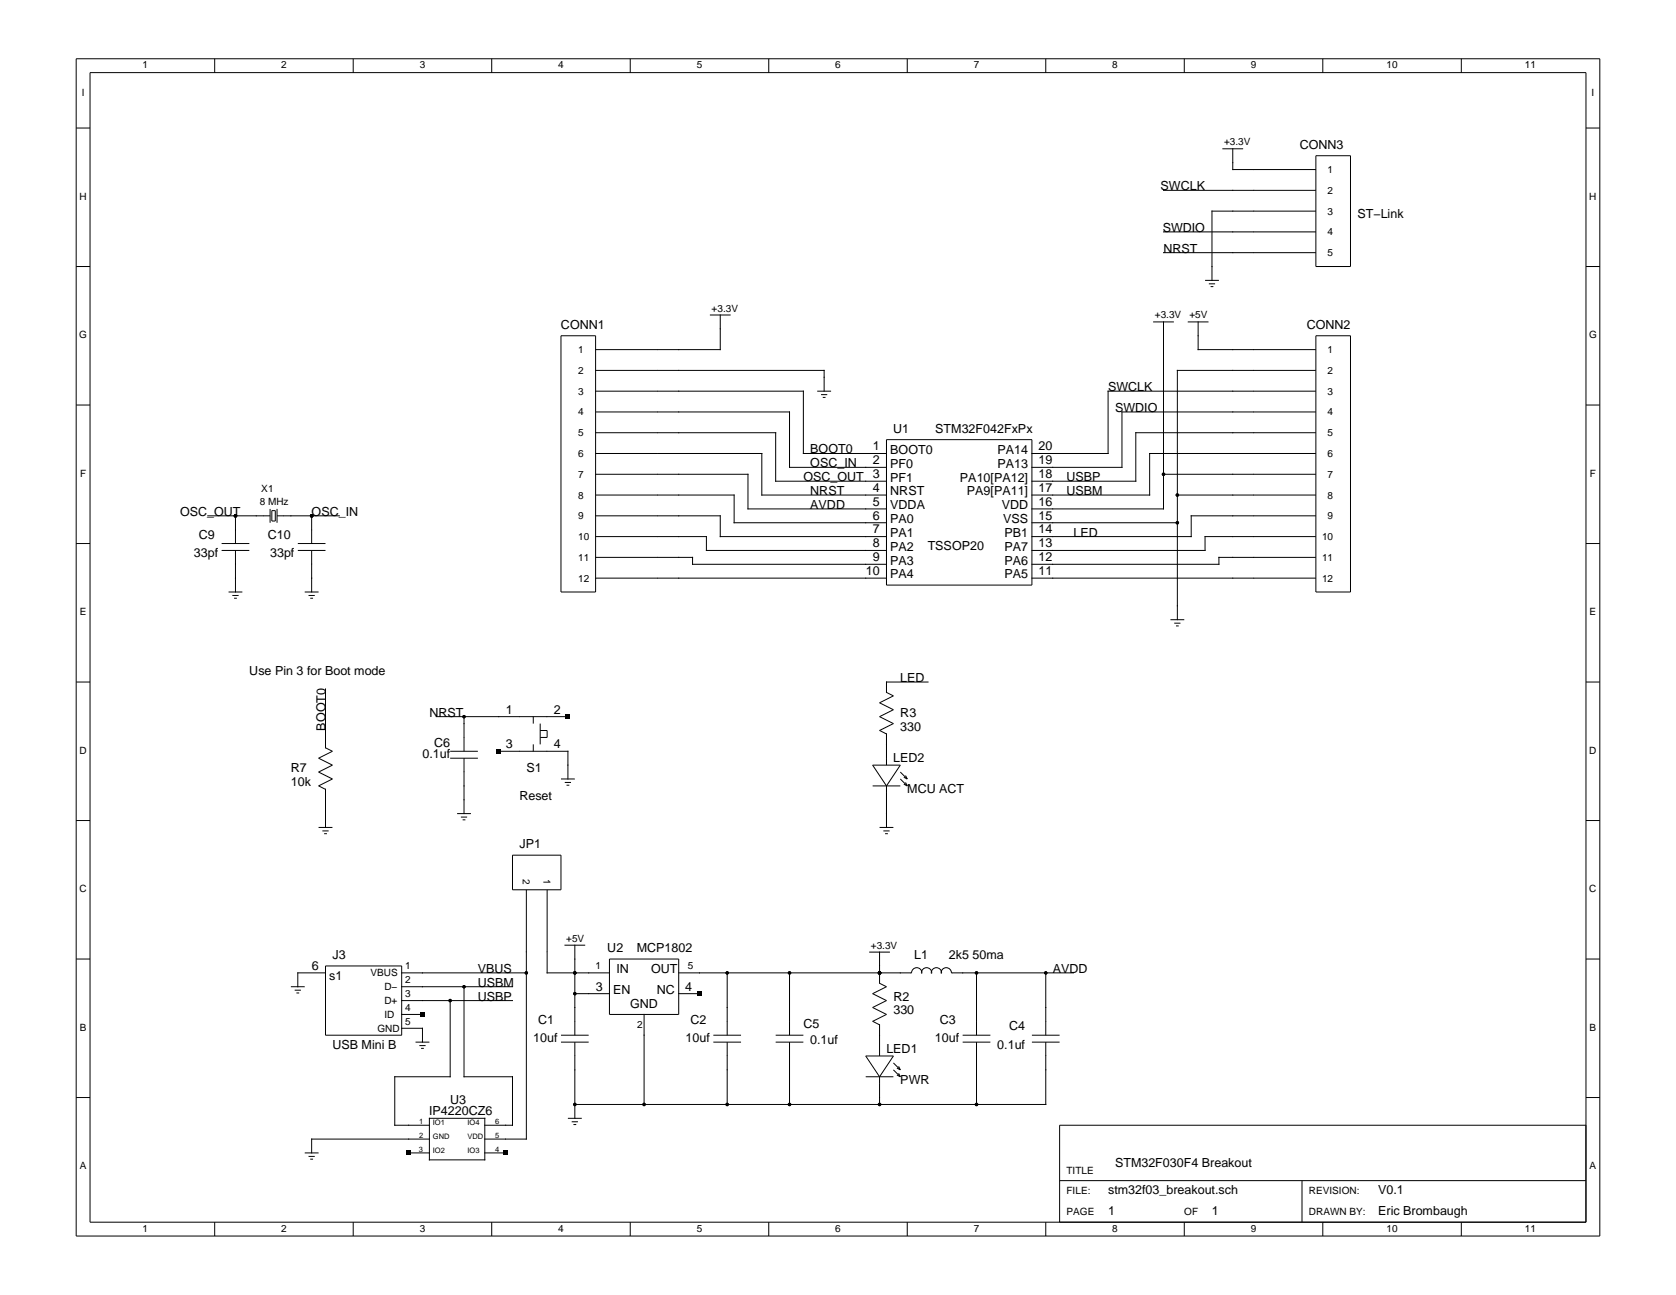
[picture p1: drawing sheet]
<svg xmlns="http://www.w3.org/2000/svg" width="279mm" height="216mm" viewBox="0 0 279 216" stroke-linecap="round" stroke-linejoin="round" font-family="sans-serif">
<g fill="none" stroke="#000" stroke-width=".17">
<path d="M12.7 9.8h254v196.3h-254zM15 12.1h249.4v191.7h-249.4zM35.8 9.8v2.3M58.9 9.8v2.3M82 9.8v2.3M105.1 9.8v2.3M128.2 9.8v2.3M151.2 9.8v2.3M174.3 9.8v2.3M197.4 9.8v2.3M220.5 9.8v2.3M243.6 9.8v2.3"/>
<path d="M12.7 21.3h2.3M194 31.7h25.4M194 38.7h25.4M203.8 24.8h3.4M205.5 24.8v3.5h13.9M219.4 26h5.7v18.4h-5.7zM219.4 35.2h-17.4v11.5M264.4 21.3h2.3M12.7 44.4h2.3M93.5 56h5.8v42.7h-5.8zM118.3 52.5h3.5M120.1 52.5v5.8h-20.8"/>
<path d="M192.2 53.7h3.5M194 53.7v31.1h-22M194 42.1h25.4M198 53.7h3.5M199.7 53.7v4.6h19.7M200.9 46.7h2.3M201.5 47.3h1.1M201.8 47.8h.5M219.4 56h5.7v42.7h-5.7zM264.4 44.4h2.3M12.7 67.5h2.3M99.3 75.6h27.7v6.9h20.8"/>
<path d="M99.3 72.1h30v8.1h18.5M99.3 68.7h32.3v9.2h16.2M99.3 79.1h25.4v5.7h23.1M99.3 65.2h34.6v10.4h13.9M99.3 61.8h38.1v3.4M136.2 65.2h2.3M136.9 65.8h1M137.2 66.3h.4M147.8 73.3h24.2v24.2h-24.2zM194 79.1h25.4M219.4 75.6h-27.7v6.9h-19.7M219.4 72.1h-30.1v8.1h-17.3"/>
<path d="M219.4 68.7h-32.4v9.2h-15M219.4 65.2h-34.7v10.4h-12.7M219.4 61.8h-23.1v41.5M264.4 67.5h2.3M12.7 90.6h2.3M34.6 86h10.4M36.9 90.6h4.7M36.9 91.8h4.7M38.1 98.7h2.3M38.7 99.3h1.1M39 99.7h.5M39.3 86v4.6"/>
<path d="M39.3 91.8v6.9M45 84.8v2.4M45.3 85.1h.6v1.8h-.6zM46.2 86h10.4M46.2 84.8v2.4M49.6 90.6h4.7M49.6 91.8h4.7M50.8 98.7h2.3M51.4 99.3h1.1M51.7 99.7h.5M52 86v4.6M52 91.8v6.9"/>
<path d="M99.3 82.5h23.1v4.7h25.4M99.3 89.5h18.5v2.3h30M99.3 86h20.8v3.5h27.7M99.3 96.4h48.5M99.3 92.9h16.2v1.2h32.3M172 96.4h47.4M172 87.2h24.3M196.3 82.5h23.1M219.4 89.5h-18.5v2.3h-28.9M219.4 86h-20.8v3.5h-26.6M219.4 92.9h-16.2v1.2h-31.2M264.4 90.6h2.3"/>
<path d="M12.7 113.7h2.3M54.3 114.9v9.8l1.1 .6-2.3 1.1 2.3 1.2-2.3 1.1 2.3 1.2-2.3 1.1 1.2 .6M72.7 119.5h22M77.4 119.5v5.8M88.9 119.5v1.1M154.7 113.7h-6.9v1.7l1.1 .6-2.3 1.2 2.3 1.1-2.3 1.2 2.3 1.1-2.3 1.2 1.2 .6v5.2M195.1 103.3h2.3M195.8 103.9h1M196 104.4h.5M264.4 113.7h2.3M12.7 136.8h2.3M53.1 138h2.3"/>
<path d="M53.7 138.5h1.1M54 139h.5M54.3 131.6v6.4M75 125.3h4.7M75 126.4h4.7M76.2 135.6h2.3M76.8 136.2h1.1M77.1 136.7h.5M77.4 126.4v9.2M83.1 125.3h11.6v4.6M88.9 124.1v1.2M90.1 120.6v3.5"/>
<path d="M90.1 121.8h1.1v1.1h-1.1M93.5 129.9h2.3M94.2 130.4h1M94.4 130.9h.5M145.5 127.6h4.6l-2.3 3.4zM145.5 131h4.6M146.6 138h2.3M147.3 138.5h1M147.6 139h.4M147.8 131v7M150.1 128.7l1.1 1.2M150.1 129.9l1.1 1.1"/>
<path d="M150.7 130.7l.5 .3M150.7 129.6l.5 .3M151 130.4l.2 .6M151 129.3l.2 .6M264.4 136.8h2.3M12.7 159.9h2.3M85.4 142.6h8.1v5.7h-8.1zM87.7 148.3v41.6h-6.9M91.2 148.3v13.9h10.4M94.1 157.6h3.5M95.8 157.6v15M101.6 159.9h11.5v9.2h-11.5z"/>
<path d="M144.9 158.7h3.5M146.6 158.7v5.2l1.2 .6-2.3 1.2 2.3 1.1-2.3 1.2 2.3 1.1-2.3 1.2M264.4 159.9h2.3M48.5 164.5h2.3M49.1 165.1h1.1M49.4 165.5h.5M54.3 161h12.7v11.6h-12.7zM54.3 162.2h-4.7v2.3M67 162.2h20.7M67 169.1h3.4M67 164.5h18.4M67 166.8h18.4"/>
<path d="M67 171.4h3.4v2.3M69.3 173.7h2.3M69.9 174.3h1M70.2 174.8h.5M75 166.8v12.7h-9.2v8.1h5.8M77.4 164.5v15h8v8.1h-4.6M93.5 173.7h4.6M93.5 172.6h4.6M95.8 173.7v12.7M95.8 165.7h5.8M107.4 169.1v15M113.1 162.2h38.9a.84 .84 0 0 1 .8-.9 .84 .84 0 0 1 .8 .9 .82 .82 0 0 1 .9-.9 .82 .82 0 0 1 .8 .9 .82 .82 0 0 1 .8-.9 .82 .82 0 0 1 .8 .9 .84 .84 0 0 1 .8-.9 .84 .84 0 0 1 .9 .9h20.4"/>
<path d="M113.1 165.7h3.5M118.9 173.7h4.6M118.9 172.6h4.6M121.2 162.2v10.4M121.2 173.7v10.4M129.3 173.7h4.6M129.3 172.6h4.6M131.6 162.2v10.4M131.6 173.7v10.4M144.3 179.5h4.6M144.3 176.1h4.6l-2.3 3.4zM145.5 170.3l1.1 .6"/>
<path d="M146.6 170.8v5.3M146.6 179.5v4.6M148.9 178.4l1.2 1.1M148.9 177.2l1.2 1.2M149.5 178.1l.6 .3M149.5 179.2l.6 .3M149.8 177.8l.3 .6M149.8 178.9l.3 .6M160.5 173.7h4.6M160.5 172.6h4.6M162.8 162.2v10.4M162.8 173.7v10.4"/>
<path d="M172 173.7h4.6M172 172.6h4.6M174.3 162.2v10.4M174.3 173.7v10.4h-78.5M12.7 183h2.3M50.8 192.2h2.3M51.4 192.8h1.1M51.7 193.3h.5M68.1 192.2h3.5M71.6 189.9h-19.6v2.3M71.6 186.4h9.2v7h-9.2zM80.8 192.2h3.5"/>
<path d="M94.7 186.4h2.3M95.3 187h1M95.6 187.5h.5M176.6 196.8h87.8M217.1 196.8v7M264.4 187.6h-87.8v16.2M264.4 183h2.3M35.8 203.8v2.3M58.9 203.8v2.3M82 203.8v2.3M105.1 203.8v2.3M128.2 203.8v2.3"/>
<path d="M151.2 203.8v2.3M174.3 203.8v2.3M197.4 203.8v2.3M220.5 203.8v2.3M243.6 203.8v2.3"/>
</g>
<g fill="#000">
<path d="M94.3 119.1h.7v.7h-.7zM82.8 124.9h.7v.7h-.7zM70.1 168.8h.7v.7h-.7zM116.3 165.3h.7v.7h-.7zM67.8 191.9h.7v.7h-.7zM83.9 191.9h.7v.7h-.7z"/>
<circle cx="194" cy="79.1" r=".29"/>
<circle cx="39.3" cy="86" r=".29"/>
<circle cx="52" cy="86" r=".29"/>
<circle cx="196.3" cy="87.2" r=".29"/>
<circle cx="196.3" cy="82.5" r=".29"/>
<circle cx="77.4" cy="119.5" r=".29"/>
<circle cx="75" cy="166.8" r=".29"/>
<circle cx="77.4" cy="164.5" r=".29"/>
<circle cx="87.7" cy="162.2" r=".29"/>
<circle cx="95.8" cy="162.2" r=".29"/>
<circle cx="95.8" cy="165.7" r=".29"/>
<circle cx="121.2" cy="162.2" r=".29"/>
<circle cx="131.6" cy="162.2" r=".29"/>
<circle cx="146.6" cy="162.2" r=".29"/>
<circle cx="162.8" cy="162.2" r=".29"/>
<circle cx="174.3" cy="162.2" r=".29"/>
<circle cx="95.8" cy="184.1" r=".29"/>
<circle cx="107.4" cy="184.1" r=".29"/>
<circle cx="121.2" cy="184.1" r=".29"/>
<circle cx="131.6" cy="184.1" r=".29"/>
<circle cx="146.6" cy="184.1" r=".29"/>
<circle cx="162.8" cy="184.1" r=".29"/>
</g>
<g font-size="2.1">
<text x="216.7" y="24.8">CONN3</text>
<text x="193.5" y="31.7">SWCLK</text>
<text x="193.8" y="38.7">SWDIO</text>
<text x="226.3" y="36.4">ST−Link</text>
<text x="194" y="42.1">NRST</text>
<text x="93.5" y="54.8">CONN1</text>
<text x="217.8" y="54.8">CONN2</text>
<text x="184.7" y="65.2">SWCLK</text>
<text x="185.9" y="68.7">SWDIO</text>
<text x="135.1" y="77.9">OSC_IN</text>
<text x="135.1" y="75.6">BOOT0</text>
<text x="145.5" y="75.1">1</text>
<text x="145.5" y="77.4">2</text>
<text x="148.4" y="75.7">BOOT0</text>
<text x="148.4" y="78">PF0</text>
<text x="148.9" y="72.1">U1</text>
<text x="155.9" y="72.1">STM32F042FxPx</text>
<text x="166.3" y="75.7">PA14</text>
<text x="166.3" y="78">PA13</text>
<text x="173.1" y="75.1">20</text>
<text x="173.1" y="77.4">19</text>
<text x="133.9" y="80.2">OSC_OUT</text>
<text x="135.1" y="82.5">NRST</text>
<text x="145.5" y="79.7">3</text>
<text x="145.5" y="82">4</text>
<text x="148.4" y="80.3">PF1</text>
<text x="148.4" y="82.6">NRST</text>
<text x="160" y="80.3">PA10[PA12]</text>
<text x="161.2" y="82.6">PA9[PA11]</text>
<text x="173.1" y="82">17</text>
<text x="173.1" y="79.7">18</text>
<text x="177.8" y="82.5">USBM</text>
<text x="177.8" y="80.2">USBP</text>
<text x="30" y="86">OSC_OUT</text>
<text x="33.1" y="89.8">C9</text>
<text x="44.7" y="89.8">C10</text>
<text x="52" y="86">OSC_IN</text>
<text x="135.1" y="84.8">AVDD</text>
<text x="145.5" y="88.9">7</text>
<text x="145.5" y="86.6">6</text>
<text x="145.5" y="84.3">5</text>
<text x="148.4" y="89.5">PA1</text>
<text x="148.4" y="87.2">PA0</text>
<text x="148.4" y="84.9">VDDA</text>
<text x="167" y="84.9">VDD</text>
<text x="167.2" y="87.2">VSS</text>
<text x="167.5" y="89.5">PB1</text>
<text x="173.1" y="86.6">15</text>
<text x="173.1" y="84.3">16</text>
<text x="173.1" y="88.9">14</text>
<text x="179" y="89.5">LED</text>
<text x="32.3" y="92.9">33pf</text>
<text x="45" y="92.9">33pf</text>
<text x="144.4" y="95.9">10</text>
<text x="145.5" y="93.6">9</text>
<text x="145.5" y="91.3">8</text>
<text x="148.4" y="94.1">PA3</text>
<text x="148.4" y="91.8">PA2</text>
<text x="154.7" y="91.8">TSSOP20</text>
<text x="167.5" y="94.1">PA6</text>
<text x="167.5" y="91.8">PA7</text>
<text x="173.1" y="93.6">12</text>
<text x="173.1" y="95.9">11</text>
<text x="173.1" y="91.3">13</text>
<text x="148.4" y="96.4">PA4</text>
<text x="167.5" y="96.4">PA5</text>
<text x="41.6" y="112.6">Use Pin 3 for Boot mode</text>
<text x="150.1" y="113.7">LED</text>
<text x="71.6" y="119.5">NRST</text>
<text x="84.3" y="119">1</text>
<text x="92.3" y="119">2</text>
<text x="150.1" y="119.5">R3</text>
<text x="54.3" y="121.8" transform="rotate(-90 54.3 121.8)">BOOT0</text>
<text x="72.4" y="124.5">C6</text>
<text x="84.3" y="124.7">3</text>
<text x="92.3" y="124.7">4</text>
<text x="150.1" y="121.8">330</text>
<text x="48.5" y="131">10k</text>
<text x="48.5" y="128.7">R7</text>
<text x="70.4" y="126.4">0.1uf</text>
<text x="87.7" y="128.7">S1</text>
<text x="148.9" y="127">LED2</text>
<text x="86.6" y="133.3">Reset</text>
<text x="151.2" y="132.2">MCU ACT</text>
<text x="86.6" y="141.4">JP1</text>
<text x="52" y="161.7">6</text>
<text x="55.4" y="159.9">J3</text>
<text x="101.2" y="158.7">U2</text>
<text x="106.2" y="158.8">MCP1802</text>
<text x="152.4" y="159.9">L1</text>
<text x="158.2" y="159.9">2k5 50ma</text>
<text x="54.9" y="163.4">s1</text>
<text x="79.7" y="162.2">VBUS</text>
<text x="79.7" y="164.5">USBM</text>
<text x="79.7" y="166.8">USBP</text>
<text x="99.3" y="165.1">3</text>
<text x="102.2" y="165.7">EN</text>
<text x="102.8" y="162.2">IN</text>
<text x="105.1" y="168">GND</text>
<text x="108.5" y="162.2">OUT</text>
<text x="109.5" y="165.7">NC</text>
<text x="114.2" y="165.1">4</text>
<text x="148.9" y="166.8">R2</text>
<text x="175.5" y="162.2">AVDD</text>
<text x="88.9" y="173.7">10uf</text>
<text x="89.7" y="170.6">C1</text>
<text x="114.3" y="173.7">10uf</text>
<text x="115.1" y="170.6">C2</text>
<text x="133.9" y="171.4">C5</text>
<text x="148.9" y="169.1">330</text>
<text x="155.9" y="173.7">10uf</text>
<text x="156.7" y="170.6">C3</text>
<text x="168.2" y="171.8">C4</text>
<text x="55.4" y="174.9">USB Mini B</text>
<text x="135.1" y="174.1">0.1uf</text>
<text x="147.8" y="175.5">LED1</text>
<text x="166.3" y="174.9">0.1uf</text>
<text x="71.5" y="185.9">IP4220CZ6</text>
<text x="75" y="184.1">U3</text>
<text x="150.1" y="180.7">PWR</text>
<text x="185.9" y="194.5">STM32F030F4 Breakout</text>
<text x="184.7" y="199.1">stm32f03_breakout.sch</text>
<text x="184.7" y="202.6">1</text>
<text x="202" y="202.6">1</text>
<text x="229.8" y="202.6">Eric Brombaugh</text>
<text x="229.8" y="199.1">V0.1</text>
</g>
<g font-size="1.7">
<text x="23.8" y="11.4">1</text>
<text x="46.9" y="11.4">2</text>
<text x="70" y="11.4">3</text>
<text x="93.1" y="11.4">4</text>
<text x="116.1" y="11.4">5</text>
<text x="139.2" y="11.4">6</text>
<text x="162.3" y="11.4">7</text>
<text x="185.4" y="11.4">8</text>
<text x="208.5" y="11.4">9</text>
<text x="231.1" y="11.4">10</text>
<text x="254.2" y="11.4">11</text>
<text x="13.6" y="16">I</text>
<text x="265.3" y="16">I</text>
<text x="204.1" y="24.2">+3.3V</text>
<text x="221.3" y="28.8">1</text>
<text x="13.3" y="33.3">H</text>
<text x="221.3" y="32.3">2</text>
<text x="221.3" y="35.8">3</text>
<text x="264.9" y="33.3">H</text>
<text x="221.3" y="39.2">4</text>
<text x="221.3" y="42.7">5</text>
<text x="118.6" y="51.9">+3.3V</text>
<text x="192.5" y="53.1">+3.3V</text>
<text x="198.3" y="53.1">+5V</text>
<text x="13.2" y="56.4">G</text>
<text x="96.4" y="58.9">1</text>
<text x="221.3" y="58.9">1</text>
<text x="264.9" y="56.4">G</text>
<text x="96.4" y="62.3">2</text>
<text x="96.4" y="65.8">3</text>
<text x="221.3" y="62.3">2</text>
<text x="221.3" y="65.8">3</text>
<text x="96.4" y="69.3">4</text>
<text x="221.3" y="69.3">4</text>
<text x="96.4" y="76.2">6</text>
<text x="96.4" y="72.7">5</text>
<text x="221.3" y="76.2">6</text>
<text x="221.3" y="72.7">5</text>
<text x="13.3" y="79.5">F</text>
<text x="43.6" y="82">X1</text>
<text x="96.4" y="83.1">8</text>
<text x="96.4" y="79.6">7</text>
<text x="221.3" y="83.1">8</text>
<text x="221.3" y="79.6">7</text>
<text x="265" y="79.5">F</text>
<text x="43.3" y="84.3">8 MHz</text>
<text x="96.4" y="86.6">9</text>
<text x="221.3" y="86.6">9</text>
<text x="96.4" y="90">10</text>
<text x="96.4" y="93.5">11</text>
<text x="220.4" y="90">10</text>
<text x="220.4" y="93.5">11</text>
<text x="96.4" y="97">12</text>
<text x="220.4" y="97">12</text>
<text x="13.3" y="102.6">E</text>
<text x="265" y="102.6">E</text>
<text x="13.3" y="125.7">D</text>
<text x="264.9" y="125.7">D</text>
<text x="13.3" y="148.8">C</text>
<text x="87.2" y="146.6" transform="rotate(90 87.2 146.6)">2</text>
<text x="90.6" y="146.6" transform="rotate(90 90.6 146.6)">1</text>
<text x="264.9" y="148.8">C</text>
<text x="67.5" y="161.6">1</text>
<text x="94.4" y="157">+5V</text>
<text x="99.3" y="161.6">1</text>
<text x="114.6" y="161.6">5</text>
<text x="145.2" y="158.2">+3.3V</text>
<text x="61.8" y="162.8">VBUS</text>
<text x="64.1" y="165.1">D−</text>
<text x="64.1" y="167.4">D+</text>
<text x="67.5" y="163.9">2</text>
<text x="67.5" y="166.2">3</text>
<text x="13.3" y="171.9">B</text>
<text x="62.9" y="172">GND</text>
<text x="64.1" y="169.7">ID</text>
<text x="67.5" y="168.5">4</text>
<text x="67.5" y="170.9">5</text>
<text x="106.2" y="171.4">2</text>
<text x="265" y="171.9">B</text>
<text x="13.3" y="195">A</text>
<text x="177.8" y="195.7">TITLE</text>
<text x="265" y="195">A</text>
<text x="177.8" y="199.1">FILE:</text>
<text x="177.8" y="202.6">PAGE</text>
<text x="197.4" y="202.6">OF</text>
<text x="218.2" y="199.1">REVISION:</text>
<text x="218.2" y="202.6">DRAWN BY:</text>
<text x="23.8" y="205.3">1</text>
<text x="46.9" y="205.3">2</text>
<text x="70" y="205.3">3</text>
<text x="93.1" y="205.3">4</text>
<text x="116.1" y="205.3">5</text>
<text x="139.2" y="205.3">6</text>
<text x="162.3" y="205.3">7</text>
<text x="185.4" y="205.3">8</text>
<text x="208.5" y="205.3">9</text>
<text x="231.1" y="205.3">10</text>
<text x="254.2" y="205.3">11</text>
</g>
<g font-size="1.3">
<text x="69.8" y="192">3</text>
<text x="69.9" y="187.4">1</text>
<text x="69.9" y="189.7">2</text>
<text x="72.2" y="187.6">IO1</text>
<text x="72.2" y="189.9">GND</text>
<text x="77.9" y="189.9">VDD</text>
<text x="77.9" y="187.6">IO4</text>
<text x="82.5" y="189.7">5</text>
<text x="82.5" y="192">4</text>
<text x="82.5" y="187.4">6</text>
<text x="72.2" y="192.2">IO2</text>
<text x="77.9" y="192.2">IO3</text>
</g>
</svg>
